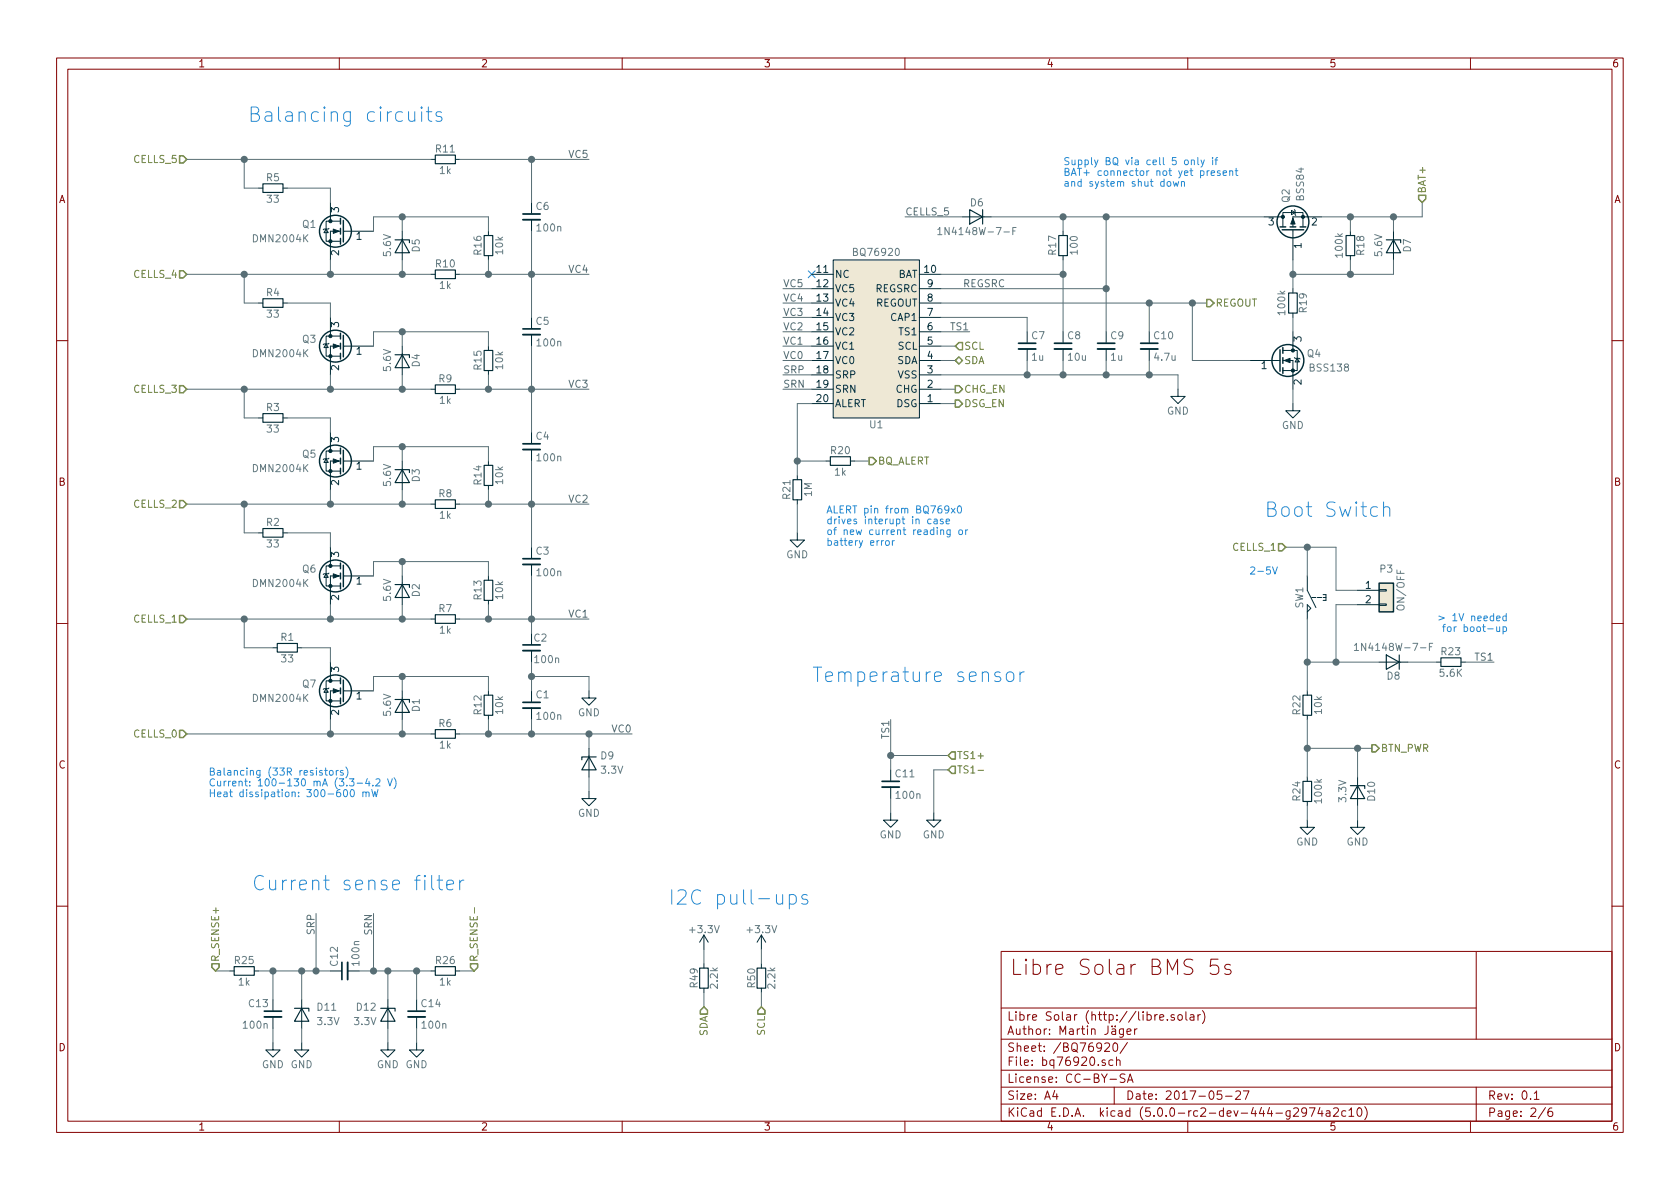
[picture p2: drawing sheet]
<svg xmlns="http://www.w3.org/2000/svg" width="297mm" height="210mm" viewBox="0 0 297 210" stroke-linecap="round" stroke-linejoin="round" font-family="sans-serif">
<g fill="none" stroke="#840000" stroke-width=".18">
<path d="M10 10.3h277v189.9h-277zM12 12.2h273v186.1h-273zM60 10.3v1.9M110 10.3v1.9M160 10.3v1.9M210 10.3v1.9M260 10.3v1.9M10 60.2h2M285 60.2h2M10 110.3h2M285 110.3h2M10 160.2h2"/>
<path d="M177 168.2h108v30.1h-108zM177 178.3h84M205.1 179.9l.7-.1-.1-.3-.4-.1-.2 .2v.7h.6M207.6 179.5a.37 .37 0 0 0-.6 .1l.1 .3 .5 .1 .1 .1-.2 .3-.5-.1M208.3 179.5l.2-.1 .5 .1v.8l-.2 .1-.5-.1zM209.7 178.9v1.3l.2 .2M210.5 179.5h.5l.1 .9M211.1 179.8l-.5 .1-.2 .2 .2 .3 .5-.1M211.8 179.4v1M212.2 179.4l-.4 .3M212.6 178.7a1.71 1.71 0 0 1 0 2.3M215.4 169.6h-1.3l-.1 1.3 .4-.2h.6l.2 .1 .3 .4v.6l-.1 .3-.4 .2h-.6l-.4-.2"/>
<path d="M217.6 170.7l-.7-.2-.2 .2-.2 .2 .2 .4 .9 .2 .1 .3-.1 .4-.3 .1-.8-.1M261 168.2v15.6M285 160.2h2M60 198.3v1.9M110 198.3v1.9M160 198.3v1.9M177 195.2h108M177 192.2h108M177 189.2h108M177 183.8h108M186.5 192.8l-.4 1.1h1M186.8 193.4v1"/>
<path d="M195.3 184.6l.3-.2h.3l.3 .5-.9 1h.9M195.4 187.5l-.4-.1-.2 .2 .1 .3 .5 .1v.3h-.6M196.3 190.8h1.1M196.8 187.5l-.5-.1-.2 .3v.6l.2 .1 .5-.1M197 184.5l.3-.1a.94 .94 0 0 1 0 1.5h-.2a1 1 0 0 1-.1-1.4zM197 192.2v3M197.4 187.5l.2-.1 .4 .1v.9M197.4 186.9v1.5M198.6 181.9v1.3l-.3 .2h-.3M198.6 182l-.4-.1-.3 .3 .1 .6 .2 .1 .4-.1M198.9 190l-.6-.1-.3 .3 .1 .3 .7 .3v.5a.62 .62 0 0 1-.8 0M199.3 182.4l.7-.1-.1-.3-.4-.1-.2 .2v.7h.6"/>
<path d="M199.3 191.4l.5-1.5 .5 1.5M199.3 184.3l-1.3 2M199.5 191h.7M200.6 181.9v1M201 181.9l-.4 .3M206.4 180.3v.1M210 198.3v1.9M216 192.9h-.7l-.1 .7 .2-.1h.5l.2 .3-.1 .5-.2 .1-.6-.1M216.7 193.8h1.1M218.5 193.1l.2-.2h.3l.3 .2v.2v.2l-.9 .9h.9M219.8 192.9h1l-.6 1.5M228.1 196.4v1.2l-.3 .3-.3-.1"/>
<path d="M228.1 196.5l-.4-.1-.3 .3 .1 .6 .2 .1 .4-.1M228.7 196.1l.3-.2h.3l.3 .4-.9 1.1h.9M231 196.5l-.1 .3a.48 .48 0 0 1-.7-.1v-.6a.48 .48 0 0 1 .7-.1v.1a1.19 1.19 0 0 1-.2 1.2l-.4 .1M231.5 195.9h1l-.6 1.5M233.4 195.8l-.4 1.1h.9M233.7 196.4v1M234.5 196.5h.6l.1 .9M235.2 196.8h-.6a.29 .29 0 0 0-.2 .3 .29 .29 0 0 0 .2 .3l.6-.1M235.8 196.1l.2-.2h.4l.3 .4-1 1.1h1M237.9 196.5l-.4-.1-.3 .3 .1 .6 .2 .1 .4-.1M238.5 196.3l.4-.4v1.5M238.5 197.4h.9"/>
<path d="M240.2 196l.1-.1a.81 .81 0 0 1 .6 .6 .81 .81 0 0 1-.3 .8l-.2 .1a.8 .8 0 0 1-.6-.6 .8 .8 0 0 1 .4-.8zM241.3 195.7a1.71 1.71 0 0 1 0 2.3M260 198.3v1.9M261 192.2v6.1M271.3 193.3l.4-.4v1.5M271.3 194.4h.8M273.3 195.9l-1.3 1.9M274.4 195.9a.59 .59 0 0 0-.7 .7l.1 .7 .2 .1 .5-.1v-.5l-.1-.2-.4-.1-.3 .3"/>
</g>
<g fill="none" stroke="#002b36" stroke-width=".2">
<path d="M46.5 32.5h3.5v1.5h-3.5zM77 27.4h3.5v1.6h-3.5zM171.4 37.1l2.3 1.2-2.3 1.3zM173.7 37.1v2.5M46.5 52.8h3.5v1.6h-3.5zM69.8 42.4h2.6v.5M71.1 42.4l1.3 2.3h-2.6zM77 47.7h3.5v1.6h-3.5zM85.6 41.7h1.5v3.5h-1.5zM187.2 41.7h1.5v3.5h-1.5zM227.8 51.8h1.6v3.6h-1.6zM238 41.7h1.5v3.5h-1.5z"/>
<path d="M245.1 42.4h2.5v.5M246.4 42.4l1.2 2.3h-2.5zM46.5 73.1h3.5v1.6h-3.5zM69.8 62.7h2.6v.5M71.1 62.7l1.3 2.3h-2.6zM77 68.1h3.5v1.5h-3.5zM85.6 62h1.5v3.5h-1.5zM46.5 93.5h3.5v1.5h-3.5zM69.8 83.1h2.6v.5M71.1 83.1l1.3 2.2h-2.6zM77 88.4h3.5v1.5h-3.5zM85.6 82.3h1.5v3.5h-1.5z"/>
<path d="M140.2 84.8h1.5v3.6h-1.5zM146.8 80.8h3.6v1.5h-3.6zM49 113.8h3.6v1.5h-3.6zM69.8 103.4h2.6v.5M71.1 103.4l1.3 2.3h-2.6zM77 108.7h3.5v1.5h-3.5zM85.6 102.6h1.5v3.6h-1.5zM245.1 115.8l2.3 1.3-2.3 1.3zM247.4 115.8v2.6M254.8 116.3h3.5v1.6h-3.5zM69.8 123.7h2.6v.5M71.1 123.7l1.3 2.3h-2.6z"/>
<path d="M77 129h3.5v1.6h-3.5zM85.6 122.9h1.5v3.6h-1.5zM104.1 133.9l1.3 2.2h-2.5zM105.4 133.9h-2.5v.5M230.4 122.9h1.5v3.6h-1.5zM230.4 138.2h1.5v3.5h-1.5zM238.8 138.9h2.5v.5M240 138.9l1.3 2.3h-2.5zM41.4 170.9h3.6v1.6h-3.6zM52.1 178.3h2.5v.5M53.3 178.3l1.3 2.3h-2.5zM67.3 178.3h2.5v.5"/>
<path d="M68.6 178.3l1.2 2.3h-2.5zM77 170.9h3.5v1.6h-3.5zM123.7 171.2h1.5v3.5h-1.5zM133.9 171.2h1.5v3.5h-1.5z"/>
</g>
<g fill="none" stroke="#002b36" stroke-width=".18">
<path d="M45.7 33.3h.8M50 33.3h.8M58.4 39.1h-.7v3.6h2.5M58.4 39.1h1.8M58.4 35.8v3.3M76.2 28.2h.8M80.5 28.2h.8M94 35.8v1.9M94 38.9v2M170.2 38.3h5.1M223.5 38.3h3.3M226.8 38.3v-.7h3.6v2.5"/>
<path d="M226.8 38.3v1.8M228.3 37.2l.7 .4-.7 .4zM228.9 37.1l.1 .1v.8l.1 .1M233.7 38.3h-5.1v1.8M45.7 53.6h.8M50 53.6h.8M57.7 40.5l.3 .6h-.7zM58.2 40.4l-.2 .1h-.7l-.2 .1M58.4 59.4h-.7v3.6h2.5M58.4 56.1v3.3M58.4 59.4h1.8M60.2 40.9h-1.8v5.1"/>
<path d="M60.7 40.9h.2M61 40.9h5M71.1 40.9v5.1M76.2 48.5h.8M80.5 48.5h.8M86.4 40.9v.8M86.4 45.2v.8M94 56.1v1.9M94 59.2v2M143.5 48.5h3.8M143.5 53.6h3.8M143.5 51h3.8"/>
<path d="M143.5 56.1h3.8M143.5 58.7h3.8M147.3 46h15.3v27.9h-15.3zM162.6 48.5h3.8M162.6 53.6h3.8M162.6 51h3.8M162.6 56.1h3.8M162.6 58.7h3.8M181.6 58.7v1.9M188 40.9v.8M188 45.2v.8M188 58.7v1.9"/>
<path d="M195.6 58.7v1.9M203.2 58.7v1.9M228.6 40.6v.2M228.6 40.9v5.1M228.6 51v.8M228.6 55.4v.7M228.6 58.7v3.3M238.8 40.9v.8M238.8 45.2v.8M246.4 40.9v5.1M45.7 73.9h.8M50 73.9h.8"/>
<path d="M57.7 60.8l.3 .7h-.7zM58.2 60.7l-.2 .1h-.7l-.2 .2M58.4 79.8h-.7v3.5h2.5M58.4 76.4v3.4M58.4 79.8h1.8M60.2 61.2h-1.8v5.1M60.7 61.2h.2M61 61.2h5M71.1 61.2v5.1M76.2 68.8h.8M80.5 68.8h.8M86.4 61.2v.8"/>
<path d="M86.4 65.5v.8M94 76.4v2M94 79.5v2M143.5 61.2h3.8M143.5 68.8h3.8M143.5 71.4h3.8M143.5 63.7h3.8M143.5 66.3h3.8M162.6 61.2h3.8M162.6 68.8h3.8M162.6 71.4h3.8M162.6 63.7h3.8"/>
<path d="M162.6 66.3h3.8M181.6 61.7v2M188 61.7v2M195.6 61.7v2M203.2 61.7v2M208.3 68.8v1.3h1.2l-1.2 1.3-1.3-1.3h1.3M221 63.7h5.1M226.1 63.7h.2M226.8 63.7h1.8v5.1M226.8 62h1.8M228.6 62h.8v3.5h-2.6M228.6 71.4v1.2h1.3l-1.3 1.3-1.3-1.3h1.3"/>
<path d="M228.9 63.2l.1 .2h.7l.2 .1M229.4 63.4l.3 .6h-.7zM45.7 94.2h.8M50 94.2h.8M57.7 81.1l.3 .7h-.7zM58.2 81l-.2 .1h-.7l-.2 .2M58.4 96.8v3.3M60.2 81.5h-1.8v5.1M60.7 81.5h.2M61 81.5h5M71.1 81.5v5.1M76.2 89.1h.8"/>
<path d="M80.5 89.1h.8M86.4 81.5v.8M86.4 85.8v.8M94 96.8v1.9M94 99.8v2M141 94.2v1.3h1.2l-1.2 1.3-1.3-1.3h1.3M141 84.1v.7M141 88.4v.7M146 81.5h.8M150.4 81.5h.7M48.3 114.5h.7M52.6 114.5h.7"/>
<path d="M57.7 101.5l.3 .6h-.7zM58.2 101.3l-.2 .2h-.7l-.2 .1M58.4 100.1h-.7v3.5h2.5M58.4 117.1v3.3M58.4 100.1h1.8M60.2 101.8h-1.8v5.1M60.7 101.8h.2M61 101.8h5M71.1 101.8v5.1M76.2 109.5h.8M80.5 109.5h.8M86.4 101.8v.8"/>
<path d="M86.4 106.2v.7M94 115.1v2M231.1 108.2l.7-.6-.7-.7v2.6M231.1 101.8v2.6l1.6 3M231.9 105.7h.8M232.9 105.7h.8M233.9 105.2h.5v1h-.5M233.9 105.7h.5M240 104.4h3.8M240 106.9h3.8M243.8 106.8h1.3v.3h-1.3zM243.8 104.3h1.3v.2h-1.3z"/>
<path d="M243.8 117.1h5.1M254 117.1h.8M258.3 117.1h.8M57.7 121.8l.3 .6h-.7zM58.2 121.7l-.2 .1h-.7l-.2 .1M58.4 120.4h-.7v3.5h2.5M58.4 120.4h1.8M60.2 122.2h-1.8v5M60.7 122.2h.2M61 122.2h5M71.1 122.2v5M76.2 129.8h.8"/>
<path d="M80.5 129.8h.8M86.4 122.2v.7M86.4 126.5v.7M94 122.2v1.9M94 125.2v2M104.1 139.9v1.3h1.3l-1.3 1.3-1.2-1.3h1.2M104.1 122.2v1.2h1.3l-1.3 1.3-1.2-1.3h1.2M104.1 132.3v5.1M157.5 136.1v1.9M157.5 139.2v2M231.1 122.2v.7M231.1 126.5v.7"/>
<path d="M231.1 137.4v.8M240 137.4v5.1M157.5 143.8v1.2h1.2l-1.2 1.3-1.3-1.3h1.3M165.1 143.8v1.2h1.3l-1.3 1.3-1.3-1.3h1.3M231.1 145v1.3h1.3l-1.3 1.3-1.2-1.3h1.2M231.1 141.7v.8M240 145v1.3h1.3l-1.3 1.3-1.2-1.3h1.2M40.6 171.7h.8M45 171.7h.7M48.3 176.8v1.9M48.3 179.8v2.1M53.3 176.8v5.1"/>
<path d="M58.4 171.7h1.9M61.5 171.7h2M68.6 176.8v5.1M73.7 176.8v1.9M73.7 179.8v2.1M76.2 171.7h.8M80.5 171.7h.8M124.5 165.3l-.8 1.3M124.5 165.3v2.6M124.5 170.4v.8M124.5 174.7v.8M124.5 165.3l.7 1.3"/>
<path d="M134.6 165.3l-.7 1.3M134.6 165.3v2.6M134.6 170.4v.8M134.6 174.7v.8M134.6 165.3l.8 1.3M48.3 184.4v1.3h1.2l-1.2 1.2-1.3-1.2h1.3M53.3 184.4v1.3h1.3l-1.3 1.2-1.2-1.2h1.2M68.6 184.4v1.3h1.2l-1.2 1.2-1.3-1.2h1.3M73.7 184.4v1.3h1.2l-1.2 1.2-1.3-1.2h1.3"/>
</g>
<g fill="none" stroke="#002b36" stroke-width=".33">
<path d="M92.5 38.9h3M92.5 59.2h3M92.5 79.5h3M180.1 61.7h3M186.4 61.7h3.1M194.1 61.7h3M201.7 61.7h3M92.5 99.8h3M92.5 115.1h3M92.5 125.2h3M156 139.2h3M46.7 179.8h3.1"/>
<path d="M61.5 170.2v3M72.1 179.8h3.1"/>
</g>
<g fill="none" stroke="#002b36" stroke-width=".3">
<path d="M92.5 37.8h3M92.5 58.2h3M92.5 78.5h3M180.1 60.7h3M186.4 60.7h3.1M194.1 60.7h3M201.7 60.7h3M92.5 98.8h3M92.5 114h3M92.5 124.2h3M156 138.2h3M46.7 178.8h3.1"/>
<path d="M60.5 170.2v3M72.1 178.8h3.1"/>
</g>
<g fill="none" stroke="#268bd2" stroke-width=".18">
<path d="M47 19.9l.2-.1 .7 .1 .2 .2v1.4M78.1 19.9l-.7-.1-.2 .1-.1 .2 .1 .4 .9 .2 .1 .3-.1 .3-.3 .2-.7-.2M44.4 20.1h.9a.61 .61 0 0 0 .5-.6 .61 .61 0 0 0-.5-.6h-.9v2.6h1a.69 .69 0 0 0 .5-.8 .69 .69 0 0 0-.6-.6M48.1 20.4l-.3 .1h-.6a.5 .5 0 0 0-.4 .5 .5 .5 0 0 0 .4 .5h.6l.3-.2M206.4 32.2l.2-.1 .4 .1v.5l-.1 .2h-.3l-.2-.1zM207.4 32.1l.3 .8 .2-.6 .3 .6 .2-.8M208.9 32.2l.2-.1 .3 .1v.7M208.9 32.1v.8M209.5 28.3h.4l.2 .2-.1 .6h-.3l-.3-.2zM210.6 28.4l.2-.1h.3l.1 .8M210.6 28.3v.8M211.8 27.9v1.1l.2 .1"/>
<path d="M212.3 28.3l.3 .8M212.9 28.3l-.4 1.1-.2 .2M213.8 30.2h-.3l-.1 .2M214.1 30.6l.7-.1-.1-.3h-.4l-.2 .2 .1 .6h.5M214.4 27.9v.1M214.4 28.3v.8M214.8 28.3h.5M215.3 27.9l-.3 .1v1.1M215.7 30.2h-.3l-.2 .2 .1 .2 .4 .1v.3h-.5M216.3 30.6l.6-.1-.1-.3h-.3l-.2 .2v.6h.5M217.4 30.3l.2-.1h.3l.1 .8M217.4 30.2v.8"/>
<path d="M218.4 30.2h.5M218.6 29.8v1.1l.3 .1M142.9 47.9l1.2 1.2M144.1 47.9l-1.2 1.2M156.7 95.7l.3-.1 .3 .2-.2 .6h-.3l-.2-.2zM157.8 95.6v.8M158.1 95.6l-.3 .2M164.6 91.8h-.3l-.3 .2 .1 .6h.5M165.2 91.8h.5v.8M165.7 92.1h-.4l-.2 .2 .2 .3h.4M166.3 93.8l.2-.1h.3l.1 .8M166.7 91.8h-.3l-.2 .2 .1 .1 .4 .2v.3h-.5"/>
<path d="M167.3 92.2l.6-.1-.1-.3h-.3l-.2 .2v.6h.5M167.8 90l-.3 .2h-.3l-.2-.2v-.3l.3-.2h.2l.3 .2a.88 .88 0 0 1-.3 1h-.3M168 93.7l-.1 1.1-.1 .2-.3-.1M168 93.7h-.4l-.2 .2 .1 .6h.5M168.2 89.9l.7 .8M168.9 89.9l-.7 .8M169.4 89.6l.2-.1a.67 .67 0 0 1 .4 .6 .67 .67 0 0 1-.4 .6l-.3-.5zM169.6 93.8l.1-.1 .4 .1 .1 .5-.1 .2h-.4l-.1-.1zM170.7 93.7v.8M171.1 93.7h-.3l-.1 .2M243.5 89.7l-.7-.1-.4 .3-.1 .2v.7l.3 .4 .2 .1 .7-.1M244.6 89.9a.66 .66 0 0 1 1-.2l.1 .3v1.3"/>
<path d="M244.6 88.8v2.5M176.8 118.9l-.6-.1-.3 .4 .1 .4 .8 .2 .2 .2-.2 .4-.2 .1-.7-.1M178.2 118.9a.69 .69 0 0 1 1 .4v.7a.68 .68 0 0 1-.6 .5 .68 .68 0 0 1-.7-.5v-.7zM180.3 118.8v1.7M181.1 118.8a.69 .69 0 0 0-.8 .5M221.1 100.4l.5-.2 .3 .4-.8 .9h.8M254.4 108.9l1 .4-1 .3M255.1 110.8h.4M255.5 110.4l-.3 .2v1.1M256 111l.2-.2 .3 .1 .1 .2-.1 .5-.3 .1-.2-.1zM57.4 136.2h.5M57.6 135.8v1.1l.3 .2"/>
<path d="M58.3 136.4l.2-.2 .4 .2v.4l-.1 .2-.3 .1-.2-.1zM59.5 136.2v.9M59.8 136.2l-.2 .1-.1 .2M60.7 136.3l-.3-.1-.2 .2v.2l.5 .1v.3h-.5M60.8 139.7l.2-.1a.69 .69 0 0 1 .5 .7 .69 .69 0 0 1-.5 .6l-.2-.1-.1-.4zM61.1 135.6a1.4 1.4 0 0 1 0 2M62.1 139.7l.1-.1a.67 .67 0 0 1 .5 .7 .67 .67 0 0 1-.5 .6l-.3-.5zM63.1 138.5h1M64.9 137.7l-.3 .9h.8M65.3 138.1v.9M65.7 139.6l.3 1.3 .3-.9 .2 .9 .3-1.3M65.9 138.9v.1"/>
<path d="M66.5 137.8l.5-.1 .2 .4-.1 .2-.7 .7h.8M68.5 137.7l.4 1.3 .5-1.3M69.7 137.5a1.47 1.47 0 0 1 0 2M64.2 140.2l.1-.2 .3 .1 .1 .8M64.2 140v.9M64.7 140.2l.2-.2 .3 .1 .1 .8M76.3 154.8v2.2l.4 .3M77.3 155.6h1M77.6 154.8v2.2l.2 .2 .5 .1M79 156.5l1.2-.2-.1-.5-.8-.2-.2 .2-.1 .2 .1 1.2 .2 .1 .8-.1M81.3 155.6v1.7M82 155.6a.69 .69 0 0 0-.7 .5"/>
<path d="M137.3 158.2v1.3l.1 .3a.68 .68 0 0 0 1-.2M138.4 158.2v1.7M139.6 158.3l.7-.1 .5 .5v.7l-.3 .4-.2 .1-.7-.1M139.6 158.2v2.5M142.7 158.3l-.6-.1-.3 .3 .1 .4 .8 .3 .1 .2-.1 .4-.2 .1-.7-.1"/>
</g>
<g fill="none" stroke="#002b36" stroke-width=".25">
<path d="M60.2 38.6v1M60.7 39v3.8M60.2 40.4v1M60.2 42.2v1M60.2 58.9v1M60.7 59.3v3.8M226.3 40.1h1M226.7 40.6h3.8M228.1 40.1h1M229.9 40.1h1M60.2 60.7v1M60.2 62.5v1"/>
<path d="M60.2 79.2v1.1M60.7 79.6v3.8M226.3 61.8v3.9M226.8 61.5v1M226.8 63.2v1.1M226.8 65v1M60.2 81v1M60.2 82.8v1M60.2 99.6v1M60.7 99.9v3.9M60.2 101.3v1.1M60.2 103.1v1"/>
<path d="M60.2 119.9v1M243.8 103.1h2.6v5.1h-2.6zM60.2 121.7v1M60.2 123.4v1.1M60.7 120.3v3.8"/>
<circle cx="228.6" cy="39.2" r="2.82"/>
<circle cx="59.3" cy="40.9" r="2.82"/>
<circle cx="59.3" cy="61.2" r="2.82"/>
<circle cx="227.7" cy="63.7" r="2.82"/>
<circle cx="59.3" cy="81.5" r="2.82"/>
<circle cx="59.3" cy="101.8" r="2.82"/>
<circle cx="59.3" cy="122.2" r="2.82"/>
</g>
<g fill="#002b36" stroke="#002b36" stroke-width=".18">
<path d="M58.9 40.5l1 .4-1 .4z"/>
<path d="M58.9 60.8l1 .4-1 .4z"/>
<path d="M58.9 81.1l1 .4-1 .4z"/>
<path d="M58.9 101.5l1 .3-1 .4z"/>
<path d="M58.9 121.8l1 .4-1 .3z"/>
<path d="M228.6 38.6l.4 1h-.8z"/>
<path d="M227.1 63.7l1-.3v.7z"/>
<circle cx="58.4" cy="42.7" r=".28"/>
<circle cx="58.4" cy="39.1" r=".28"/>
<circle cx="58.4" cy="63" r=".28"/>
<circle cx="58.4" cy="59.4" r=".28"/>
<circle cx="58.4" cy="83.3" r=".28"/>
<circle cx="58.4" cy="79.8" r=".28"/>
<circle cx="58.4" cy="103.6" r=".28"/>
<circle cx="58.4" cy="100.1" r=".28"/>
<circle cx="58.4" cy="123.9" r=".28"/>
<circle cx="58.4" cy="120.4" r=".28"/>
<circle cx="230.4" cy="38.3" r=".28"/>
<circle cx="226.8" cy="38.3" r=".28"/>
<circle cx="228.6" cy="65.5" r=".28"/>
<circle cx="228.6" cy="62" r=".28"/>
</g>
<g fill="#eee8d5" stroke="#eee8d5" stroke-width=".18">
<path d="M147.3 46h15.3v27.9h-15.3z"/>
<path d="M243.8 103.1h2.6v5.1h-2.6z"/>
</g>
<g fill="none" stroke="#859900" stroke-width=".25">
<path d="M31.7 27.6h.7l.6 .6-.6 .6h-.7zM250.8 34.5h1.3v.7l-.6 .6-.7-.6zM31.7 47.9h.7l.6 .6-.6 .6h-.7zM213.4 53h.6l.6 .6-.6 .6h-.6zM31.7 68.2h.7l.6 .6-.6 .7h-.7zM168.9 68.2h.6l.7 .6-.7 .7h-.6zM168.9 70.7h.6l.7 .7-.7 .6h-.6zM169.5 63.1l.7 .6-.7 .7-.6-.7zM169.5 60.6h.7v1.2h-.7l-.6-.6zM31.7 88.5h.7l.6 .6-.6 .7h-.7zM153.7 80.9h.6l.6 .6-.6 .7h-.6zM226.1 96.1h.6l.6 .7-.6 .6h-.6z"/>
<path d="M31.7 108.8h.7l.6 .7-.6 .6h-.7zM31.7 129.2h.7l.6 .6-.6 .6h-.7zM168.3 133h.6v1.2h-.6l-.7-.6zM168.3 135.5h.6v1.3h-.6l-.7-.7zM242.6 131.7h.6l.6 .6-.6 .7h-.6zM37.5 170.4h1.2v.7l-.6 .6-.6-.6zM83.2 170.4h1.3v.7l-.7 .6-.6-.6zM124.5 178l.6 .7v.6h-1.3v-.6zM134.6 178l.7 .7v.6h-1.3v-.6z"/>
</g>
<path d="M165.8 40.6l.4-.4v1.3M165.8 41.5h.7M179.1 40.8h.4M179.7 40.2h-.6v1.3M239.5 114.1l.3-.3v1.2M239.5 115h.7M252.7 114.4h.4M253.3 113.8h-.6v1.2" fill="none" stroke="#657b83" stroke-width=".18"/>
<g fill="none" stroke="#586e75" stroke-width=".18">
<path d="M33 28.2h43.2M43.2 28.2v5.1h2.5M50.8 33.3h7.6v2.5M71.1 38.3v2.6M81.3 28.2h22.8M94 28.2v7.6M160 38.3h10.2M175.3 38.3h48.2M188 38.3v2.6M195.6 38.3v20.4M238.8 38.3v2.6M246.4 38.3v2.6"/>
<path d="M251.5 35.8v2.5h-17.8M33 48.5h43.2M43.2 48.5v5.1h2.5M50.8 53.6h7.6v2.5M58.4 46v2.5M66 40.9v-2.6h20.4v2.6M71.1 46v2.5M71.1 58.7v2.5M81.3 48.5h22.8M86.4 46v2.5M94 40.9v15.2M138.4 58.7h5.1"/>
<path d="M138.4 53.6h5.1M138.4 56.1h5.1M138.4 51h5.1M166.4 48.5h21.6M166.4 58.7h5M166.4 53.6h47M166.4 56.1h15.2v2.6M166.4 51h29.2M188 46v12.7M203.2 53.6v5.1M210.8 53.6v10.1h10.2M228.6 46v5"/>
<path d="M228.6 56.1v2.6M238.8 46v2.5M246.4 46v2.5h-17.8M33 68.8h43.2M43.2 68.8v5.1h2.5M50.8 73.9h7.6v2.5M58.4 66.3v2.5M66 61.2v-2.5h20.4v2.5M71.1 66.3v2.5M71.1 79v2.5M81.3 68.8h22.8M86.4 66.3v2.5"/>
<path d="M94 61.2v15.2M138.4 63.7h5.1M138.4 61.2h5.1M138.4 68.8h5.1M138.4 66.3h5.1M143.5 71.4h-2.5v12.7M166.4 63.7h2.5M166.4 61.2h2.5M166.4 68.8h2.5M166.4 66.3h41.9v2.5M166.4 71.4h2.5M181.6 63.7v2.6"/>
<path d="M188 63.7v2.6M195.6 63.7v2.6M203.2 63.7v2.6M228.6 68.8v2.6M33 89.1h43.2M43.2 89.1v5.1h2.5M50.8 94.2h7.6v2.6M58.4 86.6v2.5M66 81.5v-2.5h20.4v2.5M71.1 86.6v2.5M71.1 99.3v2.5M81.3 89.1h22.8"/>
<path d="M86.4 86.6v2.5M94 81.5v15.3M141 89.1v5.1M141 81.5h5M151.1 81.5h2.6M227.3 96.8h8.9v7.6h3.8M231.1 96.8v5M33 109.5h43.2M43.2 109.5v5h5.1M53.3 114.5h5.1v2.6M58.4 106.9v2.6M66 101.8v-2.5h20.4v2.5"/>
<path d="M71.1 106.9v2.6M71.1 119.6v2.6M81.3 109.5h22.8M86.4 106.9v2.6M94 101.8v10.2M94 117.1v5.1M94 119.6h10.1v2.6M231.1 109.5v12.7M231.1 117.1h12.7M240 106.9h-3.8v10.2M248.9 117.1h5.1M259.1 117.1h5.1"/>
<path d="M33 129.8h43.2M58.4 127.2v2.6M66 122.2v-2.6h20.4v2.6M71.1 127.2v2.6M81.3 129.8h30.5M86.4 127.2v2.6M94 127.2v2.6M104.1 129.8v2.5M104.1 137.4v2.5M157.5 133.6h10.1M157.5 127.2v8.9M167.6 136.1h-2.5v7.7"/>
<path d="M231.1 132.3h11.5M231.1 127.2v10.2M240 132.3v5.1M157.5 141.2v2.6M231.1 142.5v2.5M240 142.5v2.5M38.1 171.7h2.5M45.7 171.7h12.7M48.3 171.7v5.1M53.3 171.7v5.1M55.9 161.5v10.2M63.5 171.7h12.7"/>
<path d="M66 161.5v10.2M68.6 171.7v5.1M73.7 171.7v5.1M81.3 171.7h2.5M124.5 167.9v2.5M124.5 175.5v2.5M134.6 167.9v2.5M134.6 175.5v2.5M48.3 181.9v2.5M53.3 181.9v2.5M68.6 181.9v2.5M73.7 181.9v2.5"/>
</g>
<g fill="#586e75" stroke="#586e75" stroke-width=".25">
<circle cx="43.2" cy="109.5" r=".51"/>
<circle cx="43.2" cy="89.1" r=".51"/>
<circle cx="43.2" cy="68.8" r=".51"/>
<circle cx="43.2" cy="48.5" r=".51"/>
<circle cx="43.2" cy="28.2" r=".51"/>
<circle cx="94" cy="28.2" r=".51"/>
<circle cx="58.4" cy="48.5" r=".51"/>
<circle cx="94" cy="48.5" r=".51"/>
<circle cx="71.1" cy="38.3" r=".51"/>
<circle cx="86.4" cy="48.5" r=".51"/>
<circle cx="71.1" cy="48.5" r=".51"/>
<circle cx="58.4" cy="68.8" r=".51"/>
<circle cx="94" cy="68.8" r=".51"/>
<circle cx="71.1" cy="58.7" r=".51"/>
<circle cx="86.4" cy="68.8" r=".51"/>
<circle cx="71.1" cy="68.8" r=".51"/>
<circle cx="58.4" cy="89.1" r=".51"/>
<circle cx="94" cy="89.1" r=".51"/>
<circle cx="71.1" cy="79" r=".51"/>
<circle cx="86.4" cy="89.1" r=".51"/>
<circle cx="71.1" cy="89.1" r=".51"/>
<circle cx="58.4" cy="109.5" r=".51"/>
<circle cx="94" cy="109.5" r=".51"/>
<circle cx="71.1" cy="99.3" r=".51"/>
<circle cx="86.4" cy="109.5" r=".51"/>
<circle cx="71.1" cy="109.5" r=".51"/>
<circle cx="58.4" cy="129.8" r=".51"/>
<circle cx="94" cy="129.8" r=".51"/>
<circle cx="86.4" cy="129.8" r=".51"/>
<circle cx="71.1" cy="129.8" r=".51"/>
<circle cx="188" cy="48.5" r=".51"/>
<circle cx="157.5" cy="133.6" r=".51"/>
<circle cx="141" cy="81.5" r=".51"/>
<circle cx="73.7" cy="171.7" r=".51"/>
<circle cx="48.3" cy="171.7" r=".51"/>
<circle cx="238.8" cy="38.3" r=".51"/>
<circle cx="228.6" cy="48.5" r=".51"/>
<circle cx="246.4" cy="38.3" r=".51"/>
<circle cx="238.8" cy="48.5" r=".51"/>
<circle cx="94" cy="119.6" r=".51"/>
<circle cx="71.1" cy="119.6" r=".51"/>
<circle cx="104.1" cy="129.8" r=".51"/>
<circle cx="53.3" cy="171.7" r=".51"/>
<circle cx="68.6" cy="171.7" r=".51"/>
<circle cx="55.9" cy="171.7" r=".51"/>
<circle cx="66" cy="171.7" r=".51"/>
<circle cx="181.6" cy="66.3" r=".51"/>
<circle cx="188" cy="38.3" r=".51"/>
<circle cx="195.6" cy="51" r=".51"/>
<circle cx="195.6" cy="38.3" r=".51"/>
<circle cx="203.2" cy="53.6" r=".51"/>
<circle cx="210.8" cy="53.6" r=".51"/>
<circle cx="203.2" cy="66.3" r=".51"/>
<circle cx="195.6" cy="66.3" r=".51"/>
<circle cx="188" cy="66.3" r=".51"/>
<circle cx="231.1" cy="132.3" r=".51"/>
<circle cx="231.1" cy="96.8" r=".51"/>
<circle cx="240" cy="132.3" r=".51"/>
<circle cx="236.2" cy="117.1" r=".51"/>
<circle cx="231.1" cy="117.1" r=".51"/>
</g>
<path d="M172.9 136.2h1M83.9 160.5v1" fill="none" stroke="#859900" stroke-width=".18"/>
<text font-size="3.7" fill="#840000" x="178.5" y="172.5">Libre Solar BMS 5s</text>
<g font-size="3.5" fill="#268bd2">
<text x="48.3" y="21.6">Balancing circuits</text>
<text x="223.5" y="91.4">Boot Switch</text>
<text x="143.5" y="120.6">Temperature sensor</text>
<text x="44.4" y="157.5">Current sense filter</text>
<text x="118.1" y="160">I2C pull-ups</text>
</g>
<g font-size="2.1" fill="#840000">
<text x="178" y="186">Sheet: /BQ76920/</text>
<text x="178" y="180.5">Libre Solar (http://libre.solar)</text>
<text x="178" y="183">Author: Martin Jäger</text>
<text x="178" y="188.5">File: bq76920.sch</text>
<text x="178" y="191.5">License: CC-BY-SA</text>
<text x="178" y="197.5">KiCad E.D.A. kicad (5.0.0-rc2-dev-444-g2974a2c10)</text>
<text x="178" y="194.5">Size: A4</text>
<text x="199" y="194.5">Date: 2017-05-27</text>
<text x="263" y="194.5">Rev: 0.1</text>
<text x="263" y="197.5">Page: 2/6</text>
</g>
<g font-size="1.8" fill="#840000">
<text x="35" y="11.9">1</text>
<text x="85" y="11.9">2</text>
<text x="135" y="11.9">3</text>
<text x="185" y="11.9">4</text>
<text x="235" y="11.9">5</text>
<text x="285" y="11.9">6</text>
<text x="10.4" y="35.9">A</text>
<text x="285.4" y="35.9">A</text>
<text x="10.4" y="85.9">B</text>
<text x="285.4" y="85.9">B</text>
<text x="10.4" y="135.9">C</text>
<text x="285.4" y="135.9">C</text>
<text x="10.4" y="185.9">D</text>
<text x="285.4" y="185.9">D</text>
<text x="35" y="199.9">1</text>
<text x="85" y="199.9">2</text>
<text x="135" y="199.9">3</text>
<text x="185" y="199.9">4</text>
<text x="235" y="199.9">5</text>
<text x="285" y="199.9">6</text>
</g>
<g font-size="1.8" fill="#859900">
<text x="23.7" y="28.8">CELLS_5</text>
<text x="252.1" y="34.3" transform="rotate(-90 252.1 34.3)">BAT+</text>
<text x="23.7" y="49.1">CELLS_4</text>
<text x="214.9" y="54.2">REGOUT</text>
<text x="170.4" y="64.4">SDA</text>
<text x="170.4" y="61.8">SCL</text>
<text x="23.7" y="69.5">CELLS_3</text>
<text x="170.4" y="69.5">CHG_EN</text>
<text x="170.4" y="72">DSG_EN</text>
<text x="155.2" y="82.2">BQ_ALERT</text>
<text x="23.7" y="89.8">CELLS_2</text>
<text x="218" y="97.4">CELLS_1</text>
<text x="23.7" y="110.1">CELLS_1</text>
<text x="23.7" y="130.4">CELLS_0</text>
<text x="169.2" y="134.2">TS1+</text>
<text x="169.2" y="136.8">TS1-</text>
<text x="244.1" y="133">BTN_PWR</text>
<text x="38.7" y="170.2" transform="rotate(-90 38.7 170.2)">R_SENSE+</text>
<text x="84.5" y="170.2" transform="rotate(-90 84.5 170.2)">R_SENSE-</text>
<text x="125.1" y="183.3" transform="rotate(-90 125.1 183.3)">SDA</text>
<text x="135.3" y="183.1" transform="rotate(-90 135.3 183.1)">SCL</text>
</g>
<g font-size="1.8" fill="#657b83">
<text x="77.1" y="27">R11</text>
<text x="47.1" y="32">R5</text>
<text x="47.3" y="35.9">33</text>
<text x="77.8" y="30.8">1k</text>
<text x="228" y="35.8" transform="rotate(-90 228 35.8)">Q2</text>
<text x="230.6" y="35.4" transform="rotate(-90 230.6 35.4)">BSS84</text>
<text x="53.5" y="40.3">Q1</text>
<text x="94.8" y="37.1">C6</text>
<text x="95.1" y="40.9">100n</text>
<text x="167.2" y="41.6">1N4148W-7-F</text>
<text x="171.6" y="36.5">D6</text>
<text x="45" y="42.8">DMN2004K</text>
<text x="69.1" y="45.2" transform="rotate(-90 69.1 45.2)">5.6V</text>
<text x="74.2" y="44.5" transform="rotate(-90 74.2 44.5)">D5</text>
<text x="77.1" y="47.3">R10</text>
<text x="85.1" y="45" transform="rotate(-90 85.1 45)">R16</text>
<text x="89" y="44.9" transform="rotate(-90 89 44.9)">10k</text>
<text x="151.2" y="45.3">BQ76920</text>
<text x="186.7" y="45" transform="rotate(-90 186.7 45)">R17</text>
<text x="190.6" y="44.9" transform="rotate(-90 190.6 44.9)">100</text>
<text x="237.4" y="45.4" transform="rotate(-90 237.4 45.4)">100k</text>
<text x="241.2" y="45.1" transform="rotate(-90 241.2 45.1)">R18</text>
<text x="244.4" y="45.2" transform="rotate(-90 244.4 45.2)">5.6V</text>
<text x="249.5" y="44.5" transform="rotate(-90 249.5 44.5)">D7</text>
<text x="47.1" y="52.4">R4</text>
<text x="77.8" y="51.1">1k</text>
<text x="47.3" y="56.2">33</text>
<text x="94.8" y="57.4">C5</text>
<text x="182.4" y="60">C7</text>
<text x="188.8" y="60">C8</text>
<text x="196.4" y="60">C9</text>
<text x="204.1" y="60">C10</text>
<text x="227.3" y="55.5" transform="rotate(-90 227.3 55.5)">100k</text>
<text x="231.1" y="55.2" transform="rotate(-90 231.1 55.2)">R19</text>
<text x="45" y="63.2">DMN2004K</text>
<text x="53.5" y="60.6">Q3</text>
<text x="69.1" y="65.6" transform="rotate(-90 69.1 65.6)">5.6V</text>
<text x="74.2" y="64.9" transform="rotate(-90 74.2 64.9)">D4</text>
<text x="85.1" y="65.3" transform="rotate(-90 85.1 65.3)">R15</text>
<text x="89" y="65.2" transform="rotate(-90 89 65.2)">10k</text>
<text x="95.1" y="61.3">100n</text>
<text x="182.5" y="63.8">1u</text>
<text x="188.9" y="63.8">10u</text>
<text x="196.4" y="63.8">1u</text>
<text x="204.2" y="63.8">4.7u</text>
<text x="231.2" y="63.2">Q4</text>
<text x="231.7" y="65.7">BSS138</text>
<text x="77.6" y="67.6">R9</text>
<text x="77.8" y="71.4">1k</text>
<text x="47.1" y="72.7">R3</text>
<text x="47.3" y="76.5">33</text>
<text x="94.8" y="77.8">C4</text>
<text x="153.8" y="75.7">U1</text>
<text x="206.3" y="73.3">GND</text>
<text x="226.6" y="75.9">GND</text>
<text x="45" y="83.5">DMN2004K</text>
<text x="53.5" y="80.9">Q5</text>
<text x="95.1" y="81.6">100n</text>
<text x="147" y="80.3">R20</text>
<text x="69.1" y="85.9" transform="rotate(-90 69.1 85.9)">5.6V</text>
<text x="74.2" y="85.2" transform="rotate(-90 74.2 85.2)">D3</text>
<text x="77.6" y="87.9">R8</text>
<text x="85.1" y="85.7" transform="rotate(-90 85.1 85.7)">R14</text>
<text x="89" y="85.5" transform="rotate(-90 89 85.5)">10k</text>
<text x="139.8" y="88.2" transform="rotate(-90 139.8 88.2)">R21</text>
<text x="143.6" y="87.8" transform="rotate(-90 143.6 87.8)">1M</text>
<text x="147.6" y="84.1">1k</text>
<text x="47.1" y="93">R2</text>
<text x="77.8" y="91.7">1k</text>
<text x="47.3" y="96.8">33</text>
<text x="53.5" y="101.3">Q6</text>
<text x="94.8" y="98.1">C3</text>
<text x="95.1" y="101.9">100n</text>
<text x="139" y="98.7">GND</text>
<text x="244" y="101.3">P3</text>
<text x="45" y="103.8">DMN2004K</text>
<text x="69.1" y="106.2" transform="rotate(-90 69.1 106.2)">5.6V</text>
<text x="74.2" y="105.5" transform="rotate(-90 74.2 105.5)">D2</text>
<text x="85.1" y="106" transform="rotate(-90 85.1 106)">R13</text>
<text x="89" y="105.9" transform="rotate(-90 89 105.9)">10k</text>
<text x="230.4" y="107.6" transform="rotate(-90 230.4 107.6)">SW1</text>
<text x="248.3" y="107.7" transform="rotate(-90 248.3 107.7)">ON/OFF</text>
<text x="49.7" y="113.3">R1</text>
<text x="77.6" y="108.2">R7</text>
<text x="77.8" y="112.1">1k</text>
<text x="94.4" y="113.5">C2</text>
<text x="49.8" y="117.1">33</text>
<text x="94.7" y="117.3">100n</text>
<text x="240.8" y="115.1">1N4148W-7-F</text>
<text x="254.7" y="119.7">5.6K</text>
<text x="254.9" y="115.9">R23</text>
<text x="45" y="124.1">DMN2004K</text>
<text x="53.5" y="121.6">Q7</text>
<text x="74.2" y="125.8" transform="rotate(-90 74.2 125.8)">D1</text>
<text x="94.8" y="123.5">C1</text>
<text x="245.3" y="120.2">D8</text>
<text x="69.1" y="126.5" transform="rotate(-90 69.1 126.5)">5.6V</text>
<text x="77.6" y="128.6">R6</text>
<text x="85.1" y="126.3" transform="rotate(-90 85.1 126.3)">R12</text>
<text x="89" y="126.2" transform="rotate(-90 89 126.2)">10k</text>
<text x="95.1" y="127.3">100n</text>
<text x="102.2" y="126.7">GND</text>
<text x="229.9" y="126.3" transform="rotate(-90 229.9 126.3)">R22</text>
<text x="233.7" y="126.2" transform="rotate(-90 233.7 126.2)">10k</text>
<text x="77.8" y="132.4">1k</text>
<text x="106.2" y="134.3">D9</text>
<text x="106.4" y="136.8">3.3V</text>
<text x="158.4" y="137.5">C11</text>
<text x="158.6" y="141.3">100n</text>
<text x="229.9" y="141.5" transform="rotate(-90 229.9 141.5)">R24</text>
<text x="233.7" y="141.9" transform="rotate(-90 233.7 141.9)">100k</text>
<text x="238" y="141.8" transform="rotate(-90 238 141.8)">3.3V</text>
<text x="243.1" y="141.6" transform="rotate(-90 243.1 141.6)">D10</text>
<text x="102.2" y="144.4">GND</text>
<text x="155.5" y="148.3">GND</text>
<text x="163.1" y="148.3">GND</text>
<text x="229.2" y="149.5">GND</text>
<text x="238.1" y="149.5">GND</text>
<text x="122.1" y="165">+3.3V</text>
<text x="132.3" y="165">+3.3V</text>
<text x="41.6" y="170.5">R25</text>
<text x="59.7" y="170.8" transform="rotate(-90 59.7 170.8)">C12</text>
<text x="63.6" y="170.6" transform="rotate(-90 63.6 170.6)">100n</text>
<text x="77.1" y="170.5">R26</text>
<text x="42.2" y="174.3">1k</text>
<text x="44.1" y="178.1">C13</text>
<text x="56.2" y="178.7">D11</text>
<text x="63.1" y="178.7">D12</text>
<text x="74.6" y="178.1">C14</text>
<text x="77.8" y="174.3">1k</text>
<text x="123.4" y="174.6" transform="rotate(-90 123.4 174.6)">R49</text>
<text x="126.9" y="174.7" transform="rotate(-90 126.9 174.7)">2.2k</text>
<text x="133.5" y="174.6" transform="rotate(-90 133.5 174.6)">R50</text>
<text x="137.1" y="174.7" transform="rotate(-90 137.1 174.7)">2.2k</text>
<text x="43.2" y="181.9">100n</text>
<text x="56.2" y="181.3">3.3V</text>
<text x="62.7" y="181.3">3.3V</text>
<text x="74.8" y="181.9">100n</text>
<text x="46.3" y="188.9">GND GND</text>
<text x="66.6" y="188.9">GND GND</text>
</g>
<g font-size="1.8" fill="#586e75">
<text x="100.7" y="27.9">VC5</text>
<text x="160" y="38.1">CELLS_5</text>
<text x="100.7" y="48.3">VC4</text>
<text x="138.4" y="53.3">VC4</text>
<text x="138.4" y="50.8">VC5</text>
<text x="170.2" y="50.8">REGSRC</text>
<text x="138.4" y="58.4">VC2</text>
<text x="138.4" y="55.9">VC3</text>
<text x="168.2" y="58.4">TS1</text>
<text x="138.4" y="63.5">VC0</text>
<text x="138.4" y="61">VC1</text>
<text x="100.7" y="68.6">VC3</text>
<text x="138.4" y="66">SRP</text>
<text x="138.4" y="68.6">SRN</text>
<text x="100.7" y="88.9">VC2</text>
<text x="100.7" y="109.2">VC1</text>
<text x="260.9" y="116.8">TS1</text>
<text x="108.3" y="129.5">VC0</text>
<text x="157.2" y="130.5" transform="rotate(-90 157.2 130.5)">TS1</text>
<text x="55.6" y="165.2" transform="rotate(-90 55.6 165.2)">SRP</text>
<text x="65.8" y="165.3" transform="rotate(-90 65.8 165.3)">SRN</text>
</g>
<g font-size="1.8" fill="#268bd2">
<text x="188" y="29.2">Supply BQ via cell 5 only if</text>
<text x="188" y="31.1">BAT+ connector not yet present</text>
<text x="188" y="33">and system shut down</text>
<text x="146" y="90.8">ALERT pin from BQ769x0</text>
<text x="146" y="92.7">drives interupt in case</text>
<text x="146" y="94.6">of new current reading or</text>
<text x="146" y="96.5">battery error</text>
<text x="222.3" y="101.6">2-5V</text>
<text x="256.3" y="109.8">&gt; 1V needed</text>
<text x="257.3" y="111.8">for boot-up</text>
<text x="36.8" y="137.2">Balancing (33R resistors)</text>
<text x="36.8" y="139.1">Current: 100-130 mA (3.3-4.2 V)</text>
<text x="36.8" y="141">Heat dissipation: 300-600 mW</text>
</g>
<g font-size="1.8" fill="#073642">
<text x="59.9" y="37.6" transform="rotate(-90 59.9 37.6)">3</text>
<text x="224.3" y="39.9">3</text>
<text x="231.9" y="39.9">2</text>
<text x="59.9" y="45.2" transform="rotate(-90 59.9 45.2)">2</text>
<text x="63" y="42.4">1</text>
<text x="230.1" y="43.9" transform="rotate(-90 230.1 43.9)">1</text>
<text x="144.4" y="48.3">11</text>
<text x="144.4" y="50.8">12</text>
<text x="144.4" y="53.3">13</text>
<text x="147.6" y="49.1">NC</text>
<text x="147.6" y="51.7">VC5</text>
<text x="154.7" y="51.7">REGSRC</text>
<text x="158.7" y="49.1">BAT</text>
<text x="163.5" y="48.3">10</text>
<text x="164" y="53.3">8</text>
<text x="164" y="50.8">9</text>
<text x="59.9" y="57.9" transform="rotate(-90 59.9 57.9)">3</text>
<text x="144.4" y="55.9">14</text>
<text x="144.4" y="58.4">15</text>
<text x="147.6" y="54.2">VC4</text>
<text x="147.6" y="56.8">VC3</text>
<text x="147.6" y="59.3">VC2</text>
<text x="154.7" y="54.2">REGOUT</text>
<text x="157.6" y="56.8">CAP1</text>
<text x="159.1" y="59.3">TS1</text>
<text x="164" y="58.4">6</text>
<text x="164" y="55.9">7</text>
<text x="59.9" y="65.5" transform="rotate(-90 59.9 65.5)">2</text>
<text x="63" y="62.7">1</text>
<text x="144.4" y="61">16</text>
<text x="144.4" y="63.5">17</text>
<text x="147.6" y="61.8">VC1</text>
<text x="147.6" y="64.4">VC0</text>
<text x="158.6" y="64.4">SDA</text>
<text x="158.8" y="61.8">SCL</text>
<text x="164" y="63.5">4</text>
<text x="164" y="61">5</text>
<text x="223" y="65.3">1</text>
<text x="230.1" y="60.4" transform="rotate(-90 230.1 60.4)">3</text>
<text x="144.4" y="66">18</text>
<text x="144.4" y="68.6">19</text>
<text x="144.4" y="71.1">20</text>
<text x="147.6" y="66.9">SRP</text>
<text x="147.6" y="69.5">SRN</text>
<text x="158.4" y="69.5">CHG</text>
<text x="158.8" y="66.9">VSS</text>
<text x="164" y="71.1">1</text>
<text x="164" y="68.6">2</text>
<text x="164" y="66">3</text>
<text x="230.1" y="68" transform="rotate(-90 230.1 68)">2</text>
<text x="147.6" y="72">ALERT</text>
<text x="158.5" y="72">DSG</text>
<text x="59.9" y="78.2" transform="rotate(-90 59.9 78.2)">3</text>
<text x="63" y="83.1">1</text>
<text x="59.9" y="85.8" transform="rotate(-90 59.9 85.8)">2</text>
<text x="59.9" y="98.5" transform="rotate(-90 59.9 98.5)">3</text>
<text x="59.9" y="106.1" transform="rotate(-90 59.9 106.1)">2</text>
<text x="63" y="103.4">1</text>
<text x="241.5" y="104.1">1</text>
<text x="241.5" y="106.7">2</text>
<text x="59.9" y="118.8" transform="rotate(-90 59.9 118.8)">3</text>
<text x="63" y="123.7">1</text>
<text x="59.9" y="126.5" transform="rotate(-90 59.9 126.5)">2</text>
</g>
</svg>
